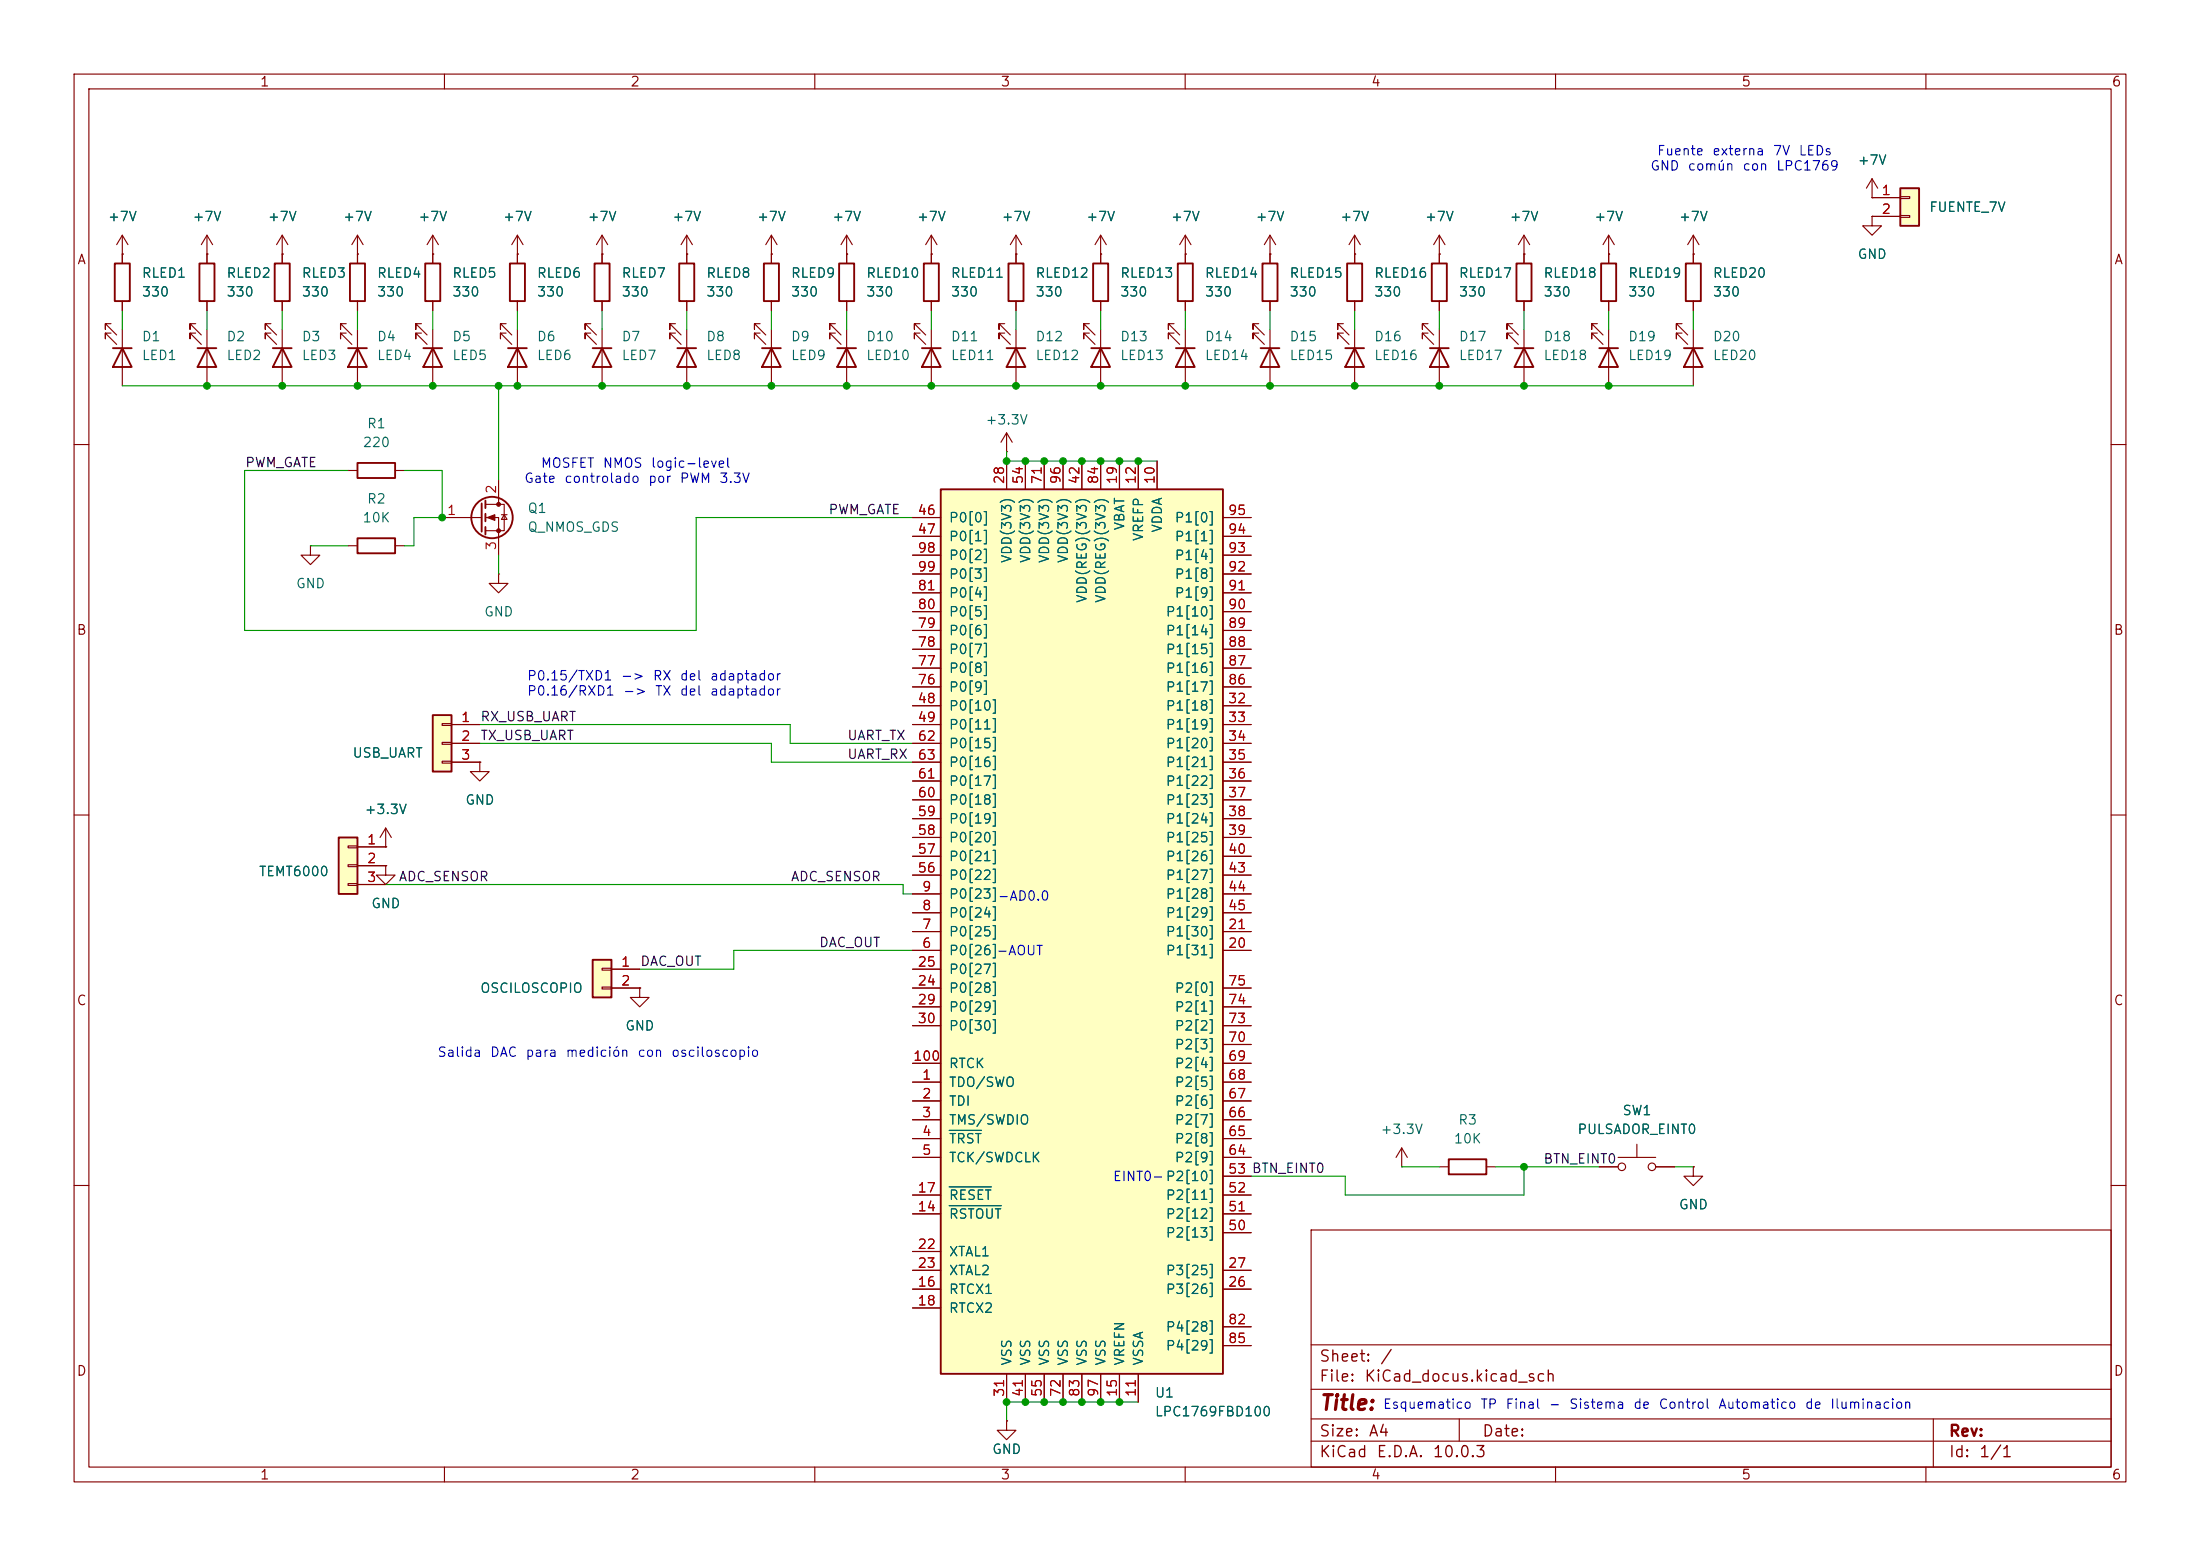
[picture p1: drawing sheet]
<svg xmlns="http://www.w3.org/2000/svg" width="297mm" height="210mm" viewBox="0 0 297 210" stroke-linecap="round" stroke-linejoin="round" font-family="sans-serif">
<g fill="none" stroke="#840000" stroke-width=".15">
<path d="M10 10h277v190h-277zM12 12h273v186h-273zM60 10v2M110 10v2M160 10v2M210 10v2M260 10v2M38.1 34.3h.1M38.1 31.8l-.8 1.2M38.1 31.8l.8 1.2M38.1 31.8v2.5M104.1 34.3v1.3"/>
<path d="M114.3 34.3h.1M114.3 31.8l-.8 1.2M114.3 31.8l.8 1.2M114.3 31.8v3.8M125.7 34.3h.1M125.7 31.8v3.8M125.7 31.8l-.7 1.2M125.7 31.8l.8 1.2M137.2 34.3h.1M137.2 31.8v3.8M137.2 31.8l-.8 1.2M137.2 31.8l.7 1.2"/>
<path d="M102.6 43.7h-.7v.8v-.8l1.5 1.5M102.6 45h-.7v.7v-.7l1.5 1.5M104.1 40.6v1.3M104.1 44.5v7.6M112.8 43.7h-.8v.8v-.8l1.5 1.5M112.8 45h-.8v.7v-.7l1.5 1.5M114.3 40.6v1.3M114.3 44.5v7.6M125.7 40.6v1.3M137.2 40.6v1.3M10 60h2M285 60h2"/>
<path d="M10 110h2M52.1 116.8v1.3h1.2l-1.2 1.3-1.3-1.3h1.3M52.1 116.8h.1M64.8 102.9v1.2h1.2l-1.2 1.3-1.3-1.3h1.3M64.8 102.9h.1M285 110h2M10 160h2M177 166h108v32h-108zM285 160h2M60 198v2M110 198v2M160 198v2"/>
<path d="M177 194.5h108M177 191.5h108M177 187.5h108M177 181.5h108M197 191.5v3M210 198v2M260 198v2M261 191.5v6.5"/>
</g>
<path d="M103.1 35.6h2.1v5h-2.1zM113.3 35.6h2v5h-2zM124.7 35.6h2v5h-2zM136.1 35.6h2.1v5h-2.1zM102.9 47h2.5M104.1 47l1.3 2.5h-2.5zM113 47h2.6M114.3 47l1.3 2.5h-2.6z" fill="none" stroke="#840000" stroke-width=".25"/>
<path d="M58.4 96.5h2.6v7.6h-2.6z" fill="#ffffc2"/>
<path d="M91.7 35.6h2v5h-2zM58.4 96.5h2.6v7.6h-2.6z" fill="none" stroke="#840000" stroke-width=".25"/>
<path d="M92.7 34.3v1.3M104.1 34.3h.1M104.1 31.8l-.7 1.2M104.1 31.8l.8 1.2M104.1 31.8v2.5M92.7 40.6v1.3M59.7 97.7h1.3v.2h-1.3zM61 97.8h3.8M59.7 100.2h1.3v.3h-1.3zM59.7 102.7h1.3v.3h-1.3zM61 100.3h3.8M61 102.9h3.8" fill="none" stroke="#840000" stroke-width=".15"/>
<path d="M45.7 113h2.6v7.7h-2.6z" fill="#ffffc2"/>
<g fill="none" stroke="#840000" stroke-width=".25">
<path d="M15.5 35.6h2v5h-2zM68.8 35.6h2.1v5h-2.1zM80.3 35.6h2v5h-2zM47 47h2.5M48.3 47l1.2 2.5h-2.5zM57.1 47h2.6M58.4 47l1.3 2.5h-2.6zM68.6 47h2.5M69.8 47l1.3 2.5h-2.5zM80 47h2.5M81.3 47l1.2 2.5h-2.5zM91.4 47h2.6"/>
<path d="M92.7 47l1.3 2.5h-2.6zM124.5 47h2.5M125.7 47l1.3 2.5h-2.5zM135.9 47h2.5M137.2 47l1.2 2.5h-2.5zM147.3 47h2.6M148.6 47l1.3 2.5h-2.6zM48.3 62.5h5v2h-5zM48.3 72.6h5v2.1h-5zM45.7 113h2.6v7.7h-2.6zM195.6 156.5h5.1v2h-5.1z"/>
</g>
<g fill="none" stroke="#840000" stroke-width=".15">
<path d="M16.5 34.3v1.3M27.9 34.3h.1M27.9 31.8l-.7 1.2M27.9 31.8l.8 1.2M27.9 31.8v2.5M69.8 34.3h.1M69.8 31.8v3.8M69.8 31.8l-.7 1.2M69.8 31.8l.8 1.2M81.3 34.3v1.3M16.5 40.6v1.3M46.7 43.7h-.7v.8v-.8l1.5 1.5"/>
<path d="M46.7 45h-.7v.7v-.7l1.5 1.5M48.3 44.5v7.6M56.9 43.7h-.8v.8v-.8l1.6 1.5M56.9 45h-.8v.7v-.7l1.6 1.5M58.4 44.5v7.6M68.3 43.7h-.7v.8v-.8l1.5 1.5M68.3 45h-.7v.7v-.7l1.5 1.5M69.8 40.6v1.3M69.8 44.5v7.6M79.8 43.7h-.8v.8v-.8l1.5 1.5M79.8 45h-.8v.7v-.7l1.5 1.5M81.3 40.6v1.3"/>
<path d="M81.3 44.5v7.6M91.2 43.7h-.8v.8v-.8l1.5 1.5M91.2 45h-.8v.7v-.7l1.5 1.5M92.7 44.5v7.6M124.2 43.7h-.8v.8v-.8l1.6 1.5M124.2 45h-.8v.7v-.7l1.6 1.5M125.7 44.5v7.6M135.6 43.7h-.7v.8v-.8l1.5 1.5M135.6 45h-.7v.7v-.7l1.5 1.5M135.9 58.4l-.8 1.3M135.9 58.4l.8 1.3M135.9 58.4v2.6"/>
<path d="M137.2 44.5v7.6M147.1 43.7h-.8v.8v-.8l1.5 1.5M147.1 45h-.8v.7v-.7l1.5 1.5M148.6 44.5v7.6M47 63.5h1.3M47 73.7h1.3M53.3 63.5h1.3M53.3 73.7h1.3M135.9 61h.1M47 114.2h1.3v.2h-1.3zM47 116.7h1.3v.3h-1.3zM47 119.3h1.3v.2h-1.3z"/>
<path d="M48.3 114.3h3.8M48.3 116.8h3.8M48.3 119.4h3.8M52.1 114.3h.1M52.1 111.8l-.8 1.2M52.1 111.8l.7 1.2M52.1 111.8v2.5M194.3 157.5h1.3M200.7 157.5h1.2M215.9 157.5h2.5M218.4 156.2h5.1M221 154.4v1.8"/>
<path d="M223.5 157.5h2.6"/>
<circle cx="218.9" cy="157.5" r=".51"/>
<circle cx="223" cy="157.5" r=".51"/>
</g>
<path d="M80 129.5h2.5v5.1h-2.5z" fill="#ffffc2"/>
<g fill="none" stroke="#840000" stroke-width=".25">
<path d="M147.6 35.6h2v5h-2zM159 35.6h2v5h-2zM15.2 47h2.6M16.5 47l1.3 2.5h-2.6zM158.7 47h2.6M160 47l1.3 2.5h-2.6zM65 67.9v3.9M65.5 67.6v1M65.5 69.3v1.1M65.5 71.1v1M80 129.5h2.5v5.1h-2.5z"/>
<circle cx="66.4" cy="69.8" r="2.79"/>
</g>
<g fill="none" stroke="#840000" stroke-width=".15">
<path d="M16.5 34.3h.1M16.5 31.8v2.5M16.5 31.8l-.8 1.2M16.5 31.8l.8 1.2M81.3 34.3h.1M81.3 31.8l-.8 1.2M81.3 31.8l.7 1.2M81.3 31.8v2.5M92.7 34.3h.1M92.7 31.8l-.8 1.2M92.7 31.8l.8 1.2M92.7 31.8v2.5"/>
<path d="M148.6 34.3h.1M148.6 31.8l-.8 1.2M148.6 31.8l.8 1.2M148.6 31.8v3.8M160 34.3h.1M160 31.8v3.8M160 31.8l-.7 1.2M160 31.8l.8 1.2M182.9 34.3h.1M182.9 31.8l-.8 1.2M182.9 31.8l.7 1.2M182.9 31.8v2.5"/>
<path d="M15 43.7h-.8v.8v-.8l1.5 1.5M15 45h-.8v.7v-.7l1.5 1.5M16.5 44.5v7.6M148.6 40.6v1.3M158.5 43.7h-.8v.8v-.8l1.6 1.5M158.5 45h-.8v.7v-.7l1.6 1.5M160 40.6v1.3M160 44.5v7.6M41.9 73.7v1.2h1.3l-1.3 1.3-1.3-1.3h1.3M41.9 73.7h.1M59.7 69.9h5.3M65.5 68.1h2.6v3.5h-2.6"/>
<path d="M65.5 69.9h1.8v5M67.3 77.5v1.2h1.3l-1.3 1.3-1.3-1.3h1.3M67.3 77.5h.1M67.3 64.8v3.3M67.7 69.5h.8M68.1 69.5l.4 .6h-.8zM81.3 130.7h1.2v.2h-1.2zM81.3 133.2h1.2v.3h-1.2zM82.5 130.8h3.9M82.5 133.4h3.9M86.4 133.4v1.2h1.2l-1.2 1.3-1.3-1.3h1.3M86.4 133.4h.1"/>
<path d="M189.2 157.5h.1M189.2 154.9l-.7 1.3M189.2 154.9l.8 1.3M189.2 154.9v2.6M228.6 157.5v1.3h1.3l-1.3 1.2-1.3-1.2h1.3M228.6 157.5h.1"/>
</g>
<g fill="#840000" stroke="#840000" stroke-width=".15">
<path d="M65.8 69.9l1-.4v.7z"/>
<circle cx="67.3" cy="68.1" r=".25"/>
<circle cx="67.3" cy="71.6" r=".25"/>
</g>
<path d="M127 66h38.1v119.4h-38.1z" fill="#ffffc2"/>
<g fill="none" stroke="#840000" stroke-width=".25">
<path d="M170.4 35.6h2.1v5h-2.1zM181.9 35.6h2v5h-2zM193.3 35.6h2v5h-2zM204.7 35.6h2.1v5h-2.1zM216.2 35.6h2v5h-2zM227.6 35.6h2v5h-2zM170.2 47h2.5M171.4 47l1.3 2.5h-2.5zM181.6 47h2.5M182.9 47l1.2 2.5h-2.5zM193 47h2.6M194.3 47l1.3 2.5h-2.6z"/>
<path d="M204.5 47h2.5M205.7 47l1.3 2.5h-2.5zM215.9 47h2.5M217.2 47l1.2 2.5h-2.5zM227.3 47h2.6M228.6 47l1.3 2.5h-2.6zM127 66h38.1v119.4h-38.1z"/>
</g>
<g fill="none" stroke="#840000" stroke-width=".15">
<path d="M171.4 34.3h.1M171.4 31.8v3.8M171.4 31.8l-.7 1.2M171.4 31.8l.8 1.2M182.9 34.3v1.3M194.3 34.3h.1M194.3 31.8v3.8M194.3 31.8l-.8 1.2M194.3 31.8l.8 1.2M205.7 34.3h.1M205.7 31.8v3.8M205.7 31.8l-.7 1.2"/>
<path d="M205.7 31.8l.8 1.2M217.2 34.3h.1M217.2 31.8l-.8 1.2M217.2 31.8l.7 1.2M217.2 31.8v3.8M228.6 34.3h.1M228.6 31.8v3.8M228.6 31.8l-.8 1.2M228.6 31.8l.8 1.2M252.7 29.2v1.3h1.3l-1.3 1.3-1.2-1.3h1.2M252.7 29.2h.1M252.7 26.7h.1"/>
<path d="M252.7 24.1l-.7 1.3M252.7 24.1l.8 1.3M252.7 24.1v2.6M169.9 43.7h-.7v.8v-.8l1.5 1.5M169.9 45h-.7v.7v-.7l1.5 1.5M171.4 40.6v1.3M171.4 44.5v7.6M181.4 43.7h-.8v.8v-.8l1.5 1.5M181.4 45h-.8v.7v-.7l1.5 1.5M182.9 40.6v1.3M182.9 44.5v7.6M192.8 43.7h-.8v.8v-.8l1.5 1.5"/>
<path d="M192.8 45h-.8v.7v-.7l1.5 1.5M194.3 40.6v1.3M194.3 44.5v7.6M204.2 43.7h-.7v.8v-.8l1.5 1.5M204.2 45h-.7v.7v-.7l1.5 1.5M205.7 40.6v1.3M205.7 44.5v7.6M215.6 43.7h-.7v.8v-.8l1.5 1.5M215.6 45h-.7v.7v-.7l1.5 1.5M217.2 40.6v1.3M217.2 44.5v7.6M227.1 43.7h-.8v.8v-.8l1.5 1.5"/>
<path d="M227.1 45h-.8v.7v-.7l1.5 1.5M228.6 40.6v1.3M228.6 44.5v7.6M123.2 69.9h3.8M123.2 72.4h3.8M123.2 77.5h3.8M123.2 74.9h3.8M135.9 62.2v3.8M138.4 62.2v3.8M141 62.2v3.8M143.5 62.2v3.8M146 62.2v3.8"/>
<path d="M148.6 62.2v3.8M151.1 62.2v3.8M153.7 62.2v3.8M156.2 62.2v3.8M165.1 69.9h3.8M165.1 72.4h3.8M165.1 77.5h3.8M165.1 74.9h3.8M123.2 95.3h3.8M123.2 97.8h3.8M123.2 92.7h3.8M123.2 90.2h3.8"/>
<path d="M123.2 87.6h3.8M123.2 85.1h3.8M123.2 82.6h3.8M123.2 80h3.8M165.1 95.3h3.8M165.1 97.8h3.8M165.1 92.7h3.8M165.1 90.2h3.8M165.1 87.6h3.8M165.1 85.1h3.8M165.1 82.6h3.8M165.1 80h3.8"/>
<path d="M123.2 100.3h3.8M123.2 102.9h3.8M123.2 105.4h3.8M123.2 108h3.8M123.2 110.5h3.8M123.2 113h3.8M123.2 115.6h3.8M123.2 118.1h3.8M165.1 100.3h3.8M165.1 102.9h3.8M165.1 105.4h3.8M165.1 108h3.8"/>
<path d="M165.1 110.5h3.8M165.1 113h3.8M165.1 115.6h3.8M165.1 118.1h3.8M123.2 128.3h3.8M123.2 125.7h3.8M123.2 123.2h3.8M123.2 120.7h3.8M123.2 133.4h3.8M123.2 130.8h3.8M123.2 135.9h3.8M123.2 138.4h3.8"/>
<path d="M165.1 128.3h3.8M165.1 125.7h3.8M165.1 123.2h3.8M165.1 120.7h3.8M165.1 133.4h3.8M165.1 135.9h3.8M165.1 138.4h3.8M123.2 146.1h3.8M123.2 148.6h3.8M123.2 151.1h3.8M123.2 153.7h3.8M123.2 156.2h3.8"/>
<path d="M123.2 143.5h3.8M165.1 146.1h3.8M165.1 148.6h3.8M165.1 151.1h3.8M165.1 153.7h3.8M165.1 156.2h3.8M165.1 158.8h3.8M165.1 143.5h3.8M165.1 141h3.8M123.2 163.8h3.8M123.2 174h3.8M123.2 161.3h3.8"/>
<path d="M123.2 176.5h3.8M123.2 168.9h3.8M123.2 171.5h3.8M165.1 163.8h3.8M165.1 174h3.8M165.1 161.3h3.8M165.1 171.5h3.8M165.1 166.4h3.8M165.1 179.1h3.8M135.9 191.8v1.2h1.3l-1.3 1.3-1.3-1.3h1.3M135.9 191.8h.1M135.9 185.4v3.8"/>
<path d="M138.4 185.4v3.8M141 185.4v3.8M143.5 185.4v3.8M146 185.4v3.8M148.6 185.4v3.8M151.1 185.4v3.8M153.7 185.4v3.8M165.1 181.6h3.8"/>
</g>
<path d="M128.1 152.6h4.4M128.1 162.7h7.1M128.1 160.2h5.7" fill="none" stroke="#006464" stroke-width=".15"/>
<path d="M256.5 25.4h2.6v5.1h-2.6z" fill="#ffffc2"/>
<path d="M26.9 35.6h2.1v5h-2.1zM37.1 35.6h2v5h-2zM47.2 35.6h2.1v5h-2.1zM57.4 35.6h2v5h-2zM256.5 25.4h2.6v5.1h-2.6zM26.7 47h2.5M27.9 47l1.3 2.5h-2.5zM36.8 47h2.6M38.1 47l1.3 2.5h-2.6z" fill="none" stroke="#840000" stroke-width=".25"/>
<g fill="none" stroke="#840000" stroke-width=".15">
<path d="M16.5 34.3h.1M16.5 34.3v1.3M27.9 34.3h.1M27.9 34.3v1.3M38.1 34.3h.1M38.1 34.3v1.3M48.3 34.3h.1M48.3 31.8v3.8M48.3 31.8l-.8 1.2M48.3 31.8l.7 1.2M58.4 34.3h.1M58.4 31.8v3.8"/>
<path d="M58.4 31.8l-.7 1.2M58.4 31.8l.8 1.2M69.8 34.3h.1M69.8 34.3v1.3M81.3 34.3h.1M81.3 34.3v1.3M92.7 34.3h.1M92.7 34.3v1.3M104.1 34.3h.1M104.1 34.3v1.3M114.3 34.3h.1M114.3 34.3v1.3"/>
<path d="M125.7 34.3h.1M125.7 34.3v1.3M137.2 34.3h.1M137.2 34.3v1.3M148.6 34.3h.1M148.6 34.3v1.3M160 34.3h.1M160 34.3v1.3M171.4 34.3h.1M171.4 34.3v1.3M182.9 34.3h.1M182.9 34.3v1.3"/>
<path d="M194.3 34.3h.1M194.3 34.3v1.3M205.7 34.3h.1M205.7 34.3v1.3M217.2 34.3h.1M217.2 34.3v1.3M228.6 34.3h.1M228.6 34.3v1.3M252.7 29.2h.1M252.7 26.7h.1M252.7 26.7h3.8M252.7 29.2h3.8"/>
<path d="M256.5 26.5h1.3v.3h-1.3zM256.5 29.1h1.3v.2h-1.3zM16.5 40.6v1.3M26.4 43.7h-.7v.8v-.8l1.5 1.5M26.4 45h-.7v.7v-.7l1.5 1.5M27.9 40.6v1.3M27.9 44.5v7.6M36.6 43.7h-.8v.8v-.8l1.5 1.5M36.6 45h-.8v.7v-.7l1.5 1.5M38.1 40.6v1.3M38.1 44.5v7.6M48.3 40.6v1.3"/>
<path d="M58.4 40.6v1.3M69.8 40.6v1.3M81.3 40.6v1.3M92.7 40.6v1.3M104.1 40.6v1.3M114.3 40.6v1.3M125.7 40.6v1.3M137.2 40.6v1.3M148.6 40.6v1.3M160 40.6v1.3M171.4 40.6v1.3M182.9 40.6v1.3"/>
<path d="M194.3 40.6v1.3M205.7 40.6v1.3M217.2 40.6v1.3M228.6 40.6v1.3M123.2 69.9h3.8M123.2 72.4h3.8M123.2 77.5h3.8M123.2 74.9h3.8M135.9 62.2v3.8M138.4 62.2v3.8M141 62.2v3.8M143.5 62.2v3.8"/>
<path d="M146 62.2v3.8M148.6 62.2v3.8M151.1 62.2v3.8M153.7 62.2v3.8M156.2 62.2v3.8M165.1 69.9h3.8M165.1 72.4h3.8M165.1 77.5h3.8M165.1 74.9h3.8M61 97.8h3.8M123.2 97.8h3.8M123.2 95.3h3.8"/>
<path d="M123.2 92.7h3.8M123.2 90.2h3.8M123.2 87.6h3.8M123.2 85.1h3.8M123.2 82.6h3.8M123.2 80h3.8M165.1 97.8h3.8M165.1 95.3h3.8M165.1 92.7h3.8M165.1 90.2h3.8M165.1 87.6h3.8M165.1 85.1h3.8"/>
<path d="M165.1 82.6h3.8M165.1 80h3.8M48.3 114.3h3.8M48.3 116.8h3.8M48.3 119.4h3.8M52.1 116.8h.1M52.1 114.3h.1M61 100.3h3.8M61 102.9h3.8M64.8 102.9h.1M123.2 100.3h3.8M123.2 102.9h3.8"/>
<path d="M123.2 105.4h3.8M123.2 108h3.8M123.2 110.5h3.8M123.2 113h3.8M123.2 115.6h3.8M123.2 118.1h3.8M165.1 100.3h3.8M165.1 102.9h3.8M165.1 105.4h3.8M165.1 108h3.8M165.1 110.5h3.8M165.1 113h3.8"/>
<path d="M165.1 115.6h3.8M165.1 118.1h3.8M82.5 130.8h3.9M82.5 133.4h3.9M86.4 133.4h.1M123.2 130.8h3.8M123.2 133.4h3.8M123.2 128.3h3.8M123.2 125.7h3.8M123.2 123.2h3.8M123.2 120.7h3.8M123.2 135.9h3.8"/>
<path d="M123.2 138.4h3.8M165.1 133.4h3.8M165.1 128.3h3.8M165.1 125.7h3.8M165.1 123.2h3.8M165.1 120.7h3.8M165.1 135.9h3.8M165.1 138.4h3.8M123.2 146.1h3.8M123.2 148.6h3.8M123.2 151.1h3.8M123.2 153.7h3.8"/>
<path d="M123.2 156.2h3.8M123.2 143.5h3.8M165.1 146.1h3.8M165.1 148.6h3.8M165.1 151.1h3.8M165.1 153.7h3.8M165.1 156.2h3.8M165.1 158.8h3.8M165.1 143.5h3.8M165.1 141h3.8M215.9 157.5h2.5M223.5 157.5h2.6"/>
<path d="M228.6 157.5h.1M123.2 163.8h3.8M123.2 174h3.8M123.2 161.3h3.8M123.2 176.5h3.8M123.2 168.9h3.8M123.2 171.5h3.8M165.1 163.8h3.8M165.1 174h3.8M165.1 161.3h3.8M165.1 171.5h3.8M165.1 166.4h3.8"/>
<path d="M165.1 179.1h3.8M135.9 191.8h.1M135.9 185.4v3.8M138.4 185.4v3.8M141 185.4v3.8M143.5 185.4v3.8M146 185.4v3.8M148.6 185.4v3.8M151.1 185.4v3.8M153.7 185.4v3.8M165.1 181.6h3.8"/>
</g>
<g fill="none" stroke="#009600" stroke-width=".15">
<path d="M16.5 52.1h212.1M16.5 41.9v2.6M27.9 41.9v2.6M38.1 41.9v2.6M48.3 41.9v2.6M58.4 41.9v2.6M67.3 52.1v12.7M69.8 41.9v2.6M81.3 41.9v2.6M92.7 41.9v2.6M104.1 41.9v2.6M114.3 41.9v2.6"/>
<path d="M125.7 41.9v2.6M137.2 41.9v2.6M148.6 41.9v2.6M160 41.9v2.6M171.4 41.9v2.6M182.9 41.9v2.6M194.3 41.9v2.6M205.7 41.9v2.6M217.2 41.9v2.6M228.6 41.9v2.6M41.9 73.7h5.1M47 63.5h-14v21.6h61v-15.2h29.2"/>
<path d="M54.6 63.5h5.1v6.4h-3.8v3.8h-1.3M67.3 74.9v2.6M135.9 61v1.2h20.3M64.8 97.8h41.9v2.5h16.5M52.1 119.4h69.8v1.3h1.3M64.8 100.3h39.3v2.6h19.1M123.2 128.3h-24.1v2.5h-12.7M189.2 157.5h5.1M201.9 157.5h14M205.7 157.5v3.8h-24.1v-2.5h-12.7M226.1 157.5h2.5M153.7 189.2h-17.8v2.6"/>
</g>
<path d="M128.1 152.6h4.4M128.1 162.7h7.1M128.1 160.2h5.7" fill="none" stroke="#006464" stroke-width=".15"/>
<g fill="#009600" stroke="#009600" stroke-width=".14">
<circle cx="92.7" cy="52.1" r=".46"/>
<circle cx="125.7" cy="52.1" r=".46"/>
<circle cx="137.2" cy="52.1" r=".46"/>
<circle cx="114.3" cy="52.1" r=".46"/>
<circle cx="104.1" cy="52.1" r=".46"/>
<circle cx="81.3" cy="52.1" r=".46"/>
<circle cx="69.8" cy="52.1" r=".46"/>
<circle cx="67.3" cy="52.1" r=".46"/>
<circle cx="59.7" cy="69.9" r=".46"/>
<circle cx="148.6" cy="52.1" r=".46"/>
<circle cx="160" cy="52.1" r=".46"/>
<circle cx="151.1" cy="62.2" r=".46"/>
<circle cx="153.7" cy="62.2" r=".46"/>
<circle cx="148.6" cy="62.2" r=".46"/>
<circle cx="141" cy="62.2" r=".46"/>
<circle cx="143.5" cy="62.2" r=".46"/>
<circle cx="146" cy="62.2" r=".46"/>
<circle cx="205.7" cy="157.5" r=".46"/>
<circle cx="138.4" cy="62.2" r=".46"/>
<circle cx="135.9" cy="62.2" r=".46"/>
<circle cx="135.9" cy="189.2" r=".46"/>
<circle cx="143.5" cy="189.2" r=".46"/>
<circle cx="146" cy="189.2" r=".46"/>
<circle cx="148.6" cy="189.2" r=".46"/>
<circle cx="151.1" cy="189.2" r=".46"/>
<circle cx="141" cy="189.2" r=".46"/>
<circle cx="138.4" cy="189.2" r=".46"/>
<circle cx="182.9" cy="52.1" r=".46"/>
<circle cx="171.4" cy="52.1" r=".46"/>
<circle cx="205.7" cy="52.1" r=".46"/>
<circle cx="194.3" cy="52.1" r=".46"/>
<circle cx="217.2" cy="52.1" r=".46"/>
<circle cx="27.9" cy="52.1" r=".46"/>
<circle cx="58.4" cy="52.1" r=".46"/>
<circle cx="48.3" cy="52.1" r=".46"/>
<circle cx="38.1" cy="52.1" r=".46"/>
</g>
<text font-size="2" fill="#840000" x="178" y="190.8">Title:</text>
<g font-size="1.5" fill="#840000">
<text x="178" y="184.2">Sheet:</text>
<text x="186.2" y="184.2">/</text>
<text x="178" y="186.9">File:</text>
<text x="184.1" y="186.9">KiCad_docus.kicad_sch</text>
<text x="178" y="197.1">KiCad</text>
<text x="178" y="194.3">Size:</text>
<text x="184.7" y="194.3">A4</text>
<text x="185.7" y="197.1">E.D.A.</text>
<text x="193.3" y="197.1">10.0.3</text>
<text x="200" y="194.3">Date:</text>
<text x="263" y="194.3">Rev:</text>
<text x="263" y="197.1">Id:</text>
<text x="267.1" y="197.1">1/1</text>
</g>
<g font-size="1.3" fill="#840000">
<text x="35" y="12">1</text>
<text x="85" y="12">2</text>
<text x="135" y="12">3</text>
<text x="185" y="12">4</text>
<text x="235" y="12">5</text>
<text x="285" y="12">6</text>
<text x="10.3" y="36">A</text>
<text x="285.3" y="36">A</text>
<text x="10.3" y="86">B</text>
<text x="285.3" y="86">B</text>
<text x="10.3" y="136">C</text>
<text x="285.3" y="136">C</text>
<text x="10.3" y="186">D</text>
<text x="285.3" y="186">D</text>
<text x="35" y="200">1</text>
<text x="85" y="200">2</text>
<text x="135" y="200">3</text>
<text x="185" y="200">4</text>
<text x="235" y="200">5</text>
<text x="285" y="200">6</text>
</g>
<g font-size="1.3" fill="#0000c2">
<text x="222.7" y="23.3">GND</text>
<text x="223.6" y="21.3">Fuente</text>
<text x="227.7" y="23.3">común</text>
<text x="231.1" y="21.3">externa</text>
<text x="235.1" y="23.3">con</text>
<text x="239.3" y="21.3">7V</text>
<text x="239.7" y="23.3">LPC1769</text>
<text x="242.7" y="21.3">LEDs</text>
<text x="70.7" y="65.5">Gate</text>
<text x="72.9" y="63.5">MOSFET</text>
<text x="76.1" y="65.5">controlado</text>
<text x="81.3" y="63.5">NMOS</text>
<text x="87.4" y="65.5">por</text>
<text x="87.8" y="63.5">logic-level</text>
<text x="91.7" y="65.5">PWM</text>
<text x="97" y="65.5">3.3V</text>
<text x="71.1" y="92.2">P0.15/TXD1</text>
<text x="71.1" y="94.2">P0.16/RXD1</text>
<text x="83.7" y="92.2">-&gt;</text>
<text x="84" y="94.2">-&gt;</text>
<text x="88" y="92.2">RX</text>
<text x="88.3" y="94.2">TX</text>
<text x="91.7" y="92.2">del</text>
<text x="91.7" y="94.2">del</text>
<text x="95.8" y="92.2">adaptador</text>
<text x="95.8" y="94.2">adaptador</text>
<text x="59" y="143">Salida</text>
<text x="66.1" y="143">DAC</text>
<text x="70.9" y="143">para</text>
<text x="76.3" y="143">medición</text>
<text x="86" y="143">con</text>
<text x="90.5" y="143">osciloscopio</text>
<text x="150.2" y="159.7">EINT0-P2[10]</text>
<text x="186.6" y="190.5">Esquematico</text>
<text x="199.8" y="190.5">TP</text>
<text x="203.2" y="190.5">Final</text>
<text x="209" y="190.5">-</text>
<text x="211.7" y="190.5">Sistema</text>
<text x="220.4" y="190.5">de</text>
<text x="223.8" y="190.5">Control</text>
<text x="231.9" y="190.5">Automatico</text>
<text x="243.6" y="190.5">de</text>
<text x="247" y="190.5">Iluminacion</text>
</g>
<g font-size="1.3" fill="#006464">
<text x="250.7" y="22.6">+7V</text>
<text x="260.4" y="28.9">FUENTE_7V</text>
<text x="14.5" y="30.2">+7V</text>
<text x="25.9" y="30.2">+7V</text>
<text x="36.1" y="30.2">+7V</text>
<text x="46.2" y="30.2">+7V</text>
<text x="56.4" y="30.2">+7V</text>
<text x="67.8" y="30.2">+7V</text>
<text x="79.2" y="30.2">+7V</text>
<text x="90.7" y="30.2">+7V</text>
<text x="102.1" y="30.2">+7V</text>
<text x="112.3" y="30.2">+7V</text>
<text x="123.7" y="30.2">+7V</text>
<text x="135.1" y="30.2">+7V</text>
<text x="146.6" y="30.2">+7V</text>
<text x="158" y="30.2">+7V</text>
<text x="169.4" y="30.2">+7V</text>
<text x="180.8" y="30.2">+7V</text>
<text x="192.3" y="30.2">+7V</text>
<text x="203.7" y="30.2">+7V</text>
<text x="215.1" y="30.2">+7V</text>
<text x="226.6" y="30.2">+7V</text>
<text x="250.7" y="35.3">GND</text>
<text x="19.1" y="40.3">330</text>
<text x="19.1" y="37.8">RLED1</text>
<text x="30.5" y="40.3">330</text>
<text x="30.5" y="37.8">RLED2</text>
<text x="40.6" y="40.3">330</text>
<text x="40.6" y="37.8">RLED3</text>
<text x="50.8" y="40.3">330</text>
<text x="50.8" y="37.8">RLED4</text>
<text x="61" y="40.3">330</text>
<text x="61" y="37.8">RLED5</text>
<text x="72.4" y="40.3">330</text>
<text x="72.4" y="37.8">RLED6</text>
<text x="83.8" y="40.3">330</text>
<text x="83.8" y="37.8">RLED7</text>
<text x="95.3" y="40.3">330</text>
<text x="95.3" y="37.8">RLED8</text>
<text x="106.7" y="40.3">330</text>
<text x="106.7" y="37.8">RLED9</text>
<text x="116.8" y="37.8">RLED10</text>
<text x="116.8" y="40.3">330</text>
<text x="128.3" y="37.8">RLED11</text>
<text x="128.3" y="40.3">330</text>
<text x="139.7" y="37.8">RLED12</text>
<text x="139.7" y="40.3">330</text>
<text x="151.1" y="37.8">RLED13</text>
<text x="151.1" y="40.3">330</text>
<text x="162.6" y="37.8">RLED14</text>
<text x="162.6" y="40.3">330</text>
<text x="174" y="37.8">RLED15</text>
<text x="174" y="40.3">330</text>
<text x="185.4" y="37.8">RLED16</text>
<text x="185.4" y="40.3">330</text>
<text x="196.9" y="37.8">RLED17</text>
<text x="196.9" y="40.3">330</text>
<text x="208.3" y="37.8">RLED18</text>
<text x="208.3" y="40.3">330</text>
<text x="219.7" y="37.8">RLED19</text>
<text x="219.7" y="40.3">330</text>
<text x="231.1" y="37.8">RLED20</text>
<text x="231.1" y="40.3">330</text>
<text x="19.1" y="46.4">D1</text>
<text x="30.5" y="46.4">D2</text>
<text x="40.6" y="46.4">D3</text>
<text x="50.8" y="46.4">D4</text>
<text x="61" y="46.4">D5</text>
<text x="72.4" y="46.4">D6</text>
<text x="83.8" y="46.4">D7</text>
<text x="95.3" y="46.4">D8</text>
<text x="106.7" y="46.4">D9</text>
<text x="116.8" y="46.4">D10</text>
<text x="128.3" y="46.4">D11</text>
<text x="139.7" y="46.4">D12</text>
<text x="151.1" y="46.4">D13</text>
<text x="162.6" y="46.4">D14</text>
<text x="174" y="46.4">D15</text>
<text x="185.4" y="46.4">D16</text>
<text x="196.9" y="46.4">D17</text>
<text x="208.3" y="46.4">D18</text>
<text x="219.7" y="46.4">D19</text>
<text x="231.1" y="46.4">D20</text>
<text x="19.1" y="48.9">LED1</text>
<text x="30.5" y="48.9">LED2</text>
<text x="40.6" y="48.9">LED3</text>
<text x="50.8" y="48.9">LED4</text>
<text x="61" y="48.9">LED5</text>
<text x="72.4" y="48.9">LED6</text>
<text x="83.8" y="48.9">LED7</text>
<text x="95.3" y="48.9">LED8</text>
<text x="106.7" y="48.9">LED9</text>
<text x="116.8" y="48.9">LED10</text>
<text x="128.3" y="48.9">LED11</text>
<text x="139.7" y="48.9">LED12</text>
<text x="151.1" y="48.9">LED13</text>
<text x="162.6" y="48.9">LED14</text>
<text x="174" y="48.9">LED15</text>
<text x="185.4" y="48.9">LED16</text>
<text x="196.9" y="48.9">LED17</text>
<text x="208.3" y="48.9">LED18</text>
<text x="219.7" y="48.9">LED19</text>
<text x="231.1" y="48.9">LED20</text>
<text x="49.5" y="58.1">R1</text>
<text x="132.9" y="57.6">+3.3V</text>
<text x="48.9" y="60.7">220</text>
<text x="48.9" y="70.8">10K</text>
<text x="49.5" y="68.3">R2</text>
<text x="71.1" y="69.6">Q1</text>
<text x="128" y="70.8">P0[0]</text>
<text x="152.1" y="71.7" transform="rotate(-90 152.1 71.7)">VBAT</text>
<text x="157.2" y="72" transform="rotate(-90 157.2 72)">VDDA</text>
<text x="158.5" y="70.8">P1[0]</text>
<text x="71.1" y="72.1">Q_NMOS_GDS</text>
<text x="128" y="73.4">P0[1]</text>
<text x="128" y="75.9">P0[2]</text>
<text x="136.9" y="76.1" transform="rotate(-90 136.9 76.1)">VDD(3V3)</text>
<text x="139.4" y="76.1" transform="rotate(-90 139.4 76.1)">VDD(3V3)</text>
<text x="141.9" y="76.1" transform="rotate(-90 141.9 76.1)">VDD(3V3)</text>
<text x="144.5" y="76.1" transform="rotate(-90 144.5 76.1)">VDD(3V3)</text>
<text x="154.6" y="73.1" transform="rotate(-90 154.6 73.1)">VREFP</text>
<text x="158.5" y="75.9">P1[4]</text>
<text x="158.5" y="73.4">P1[1]</text>
<text x="39.9" y="79.7">GND</text>
<text x="65.3" y="83.5">GND</text>
<text x="128" y="83.5">P0[5]</text>
<text x="128" y="81">P0[4]</text>
<text x="128" y="78.4">P0[3]</text>
<text x="147" y="81.5" transform="rotate(-90 147 81.5)">VDD(REG)(3V3)</text>
<text x="149.6" y="81.5" transform="rotate(-90 149.6 81.5)">VDD(REG)(3V3)</text>
<text x="157.3" y="83.5">P1[10]</text>
<text x="158.5" y="81">P1[9]</text>
<text x="158.5" y="78.4">P1[8]</text>
<text x="128" y="88.6">P0[7]</text>
<text x="128" y="86.1">P0[6]</text>
<text x="157.3" y="88.6">P1[15]</text>
<text x="157.3" y="86.1">P1[14]</text>
<text x="128" y="93.7">P0[9]</text>
<text x="128" y="91.1">P0[8]</text>
<text x="157.3" y="93.7">P1[17]</text>
<text x="157.3" y="91.1">P1[16]</text>
<text x="128" y="96.2">P0[10]</text>
<text x="128" y="98.8">P0[11]</text>
<text x="128" y="101.3">P0[15]</text>
<text x="157.3" y="96.2">P1[18]</text>
<text x="157.3" y="98.8">P1[19]</text>
<text x="157.3" y="101.3">P1[20]</text>
<text x="47.5" y="102.6">USB_UART</text>
<text x="128" y="106.4">P0[17]</text>
<text x="128" y="103.8">P0[16]</text>
<text x="157.3" y="103.8">P1[21]</text>
<text x="157.3" y="106.4">P1[22]</text>
<text x="49.1" y="110.2">+3.3V</text>
<text x="62.7" y="108.9">GND</text>
<text x="128" y="111.5">P0[19]</text>
<text x="128" y="108.9">P0[18]</text>
<text x="157.3" y="108.9">P1[23]</text>
<text x="157.3" y="111.5">P1[24]</text>
<text x="34.9" y="118.6">TEMT6000</text>
<text x="128" y="119.1">P0[22]</text>
<text x="128" y="116.5">P0[21]</text>
<text x="128" y="114">P0[20]</text>
<text x="157.3" y="114">P1[25]</text>
<text x="157.3" y="116.5">P1[26]</text>
<text x="157.3" y="119.1">P1[27]</text>
<text x="50" y="122.9">GND</text>
<text x="128" y="124.2">P0[24]</text>
<text x="128" y="121.6">P0[23]-AD0.0</text>
<text x="128" y="121.6">P0[23]</text>
<text x="157.3" y="121.6">P1[28]</text>
<text x="157.3" y="124.2">P1[29]</text>
<text x="128" y="129.2">P0[26]-AOUT</text>
<text x="128" y="126.7">P0[25]</text>
<text x="128" y="131.8">P0[27]</text>
<text x="128" y="129.2">P0[26]</text>
<text x="157.3" y="129.2">P1[31]</text>
<text x="157.3" y="126.7">P1[30]</text>
<text x="64.7" y="134.3">OSCILOSCOPIO</text>
<text x="128" y="134.3">P0[28]</text>
<text x="128" y="136.9">P0[29]</text>
<text x="158.5" y="136.9">P2[1]</text>
<text x="158.5" y="134.3">P2[0]</text>
<text x="84.3" y="139.4">GND</text>
<text x="128" y="139.4">P0[30]</text>
<text x="158.5" y="141.9">P2[3]</text>
<text x="158.5" y="139.4">P2[2]</text>
<text x="128" y="147">TDO/SWO</text>
<text x="128" y="149.6">TDI</text>
<text x="128" y="144.5">RTCK</text>
<text x="158.5" y="149.6">P2[6]</text>
<text x="158.5" y="147">P2[5]</text>
<text x="158.5" y="144.5">P2[4]</text>
<text x="128" y="152.1">TMS/SWDIO</text>
<text x="128" y="154.6">TRST</text>
<text x="158.5" y="154.6">P2[8]</text>
<text x="158.5" y="152.1">P2[7]</text>
<text x="186.3" y="153.4">+3.3V</text>
<text x="196.2" y="154.6">10K</text>
<text x="196.8" y="152.1">R3</text>
<text x="212.9" y="153.4">PULSADOR_EINT0</text>
<text x="218.9" y="150.8">SW1</text>
<text x="128" y="157.2">TCK/SWDCLK</text>
<text x="157.3" y="159.7">P2[10]</text>
<text x="158.5" y="157.2">P2[9]</text>
<text x="128" y="164.8">RSTOUT</text>
<text x="128" y="162.3">RESET</text>
<text x="157.3" y="167.3">P2[13]</text>
<text x="157.3" y="164.8">P2[12]</text>
<text x="157.3" y="162.3">P2[11]</text>
<text x="226.6" y="163.5">GND</text>
<text x="128" y="169.9">XTAL1</text>
<text x="128" y="172.4">XTAL2</text>
<text x="157.3" y="172.4">P3[25]</text>
<text x="128" y="175">RTCX1</text>
<text x="128" y="177.5">RTCX2</text>
<text x="157.3" y="175">P3[26]</text>
<text x="136.9" y="184.4" transform="rotate(-90 136.9 184.4)">VSS</text>
<text x="139.4" y="184.4" transform="rotate(-90 139.4 184.4)">VSS</text>
<text x="141.9" y="184.4" transform="rotate(-90 141.9 184.4)">VSS</text>
<text x="144.5" y="184.4" transform="rotate(-90 144.5 184.4)">VSS</text>
<text x="147" y="184.4" transform="rotate(-90 147 184.4)">VSS</text>
<text x="149.6" y="184.4" transform="rotate(-90 149.6 184.4)">VSS</text>
<text x="152.1" y="184.4" transform="rotate(-90 152.1 184.4)">VREFN</text>
<text x="154.6" y="184.4" transform="rotate(-90 154.6 184.4)">VSSA</text>
<text x="157.3" y="180">P4[28]</text>
<text x="157.3" y="182.6">P4[29]</text>
<text x="155.8" y="188.9">U1</text>
<text x="155.8" y="191.5">LPC1769FBD100</text>
<text x="133.9" y="196.6">GND</text>
</g>
<g font-size="1.3" fill="#a90000">
<text x="253.9" y="26.6">1</text>
<text x="253.9" y="29.2">2</text>
<text x="135.9" y="65.4" transform="rotate(-90 135.9 65.4)">28</text>
<text x="138.4" y="65.4" transform="rotate(-90 138.4 65.4)">54</text>
<text x="140.9" y="65.4" transform="rotate(-90 140.9 65.4)">71</text>
<text x="143.5" y="65.4" transform="rotate(-90 143.5 65.4)">96</text>
<text x="146" y="65.4" transform="rotate(-90 146 65.4)">42</text>
<text x="148.6" y="65.4" transform="rotate(-90 148.6 65.4)">84</text>
<text x="151.1" y="65.4" transform="rotate(-90 151.1 65.4)">19</text>
<text x="153.6" y="65.4" transform="rotate(-90 153.6 65.4)">12</text>
<text x="156.2" y="65.4" transform="rotate(-90 156.2 65.4)">10</text>
<text x="60.3" y="69.8">1</text>
<text x="67.3" y="66.7" transform="rotate(-90 67.3 66.7)">2</text>
<text x="123.8" y="69.8">46</text>
<text x="165.7" y="69.8">95</text>
<text x="67.3" y="74.4" transform="rotate(-90 67.3 74.4)">3</text>
<text x="123.8" y="72.4">47</text>
<text x="123.8" y="74.9">98</text>
<text x="123.8" y="77.4">99</text>
<text x="165.7" y="77.4">92</text>
<text x="165.7" y="74.9">93</text>
<text x="165.7" y="72.4">94</text>
<text x="123.8" y="82.5">80</text>
<text x="123.8" y="80">81</text>
<text x="165.7" y="82.5">90</text>
<text x="165.7" y="80">91</text>
<text x="123.8" y="87.6">78</text>
<text x="123.8" y="85.1">79</text>
<text x="165.7" y="87.6">88</text>
<text x="165.7" y="85.1">89</text>
<text x="123.8" y="95.2">48</text>
<text x="123.8" y="92.7">76</text>
<text x="123.8" y="90.1">77</text>
<text x="165.7" y="95.2">32</text>
<text x="165.7" y="92.7">86</text>
<text x="165.7" y="90.1">87</text>
<text x="62.2" y="97.8">1</text>
<text x="62.2" y="100.3">2</text>
<text x="123.8" y="97.8">49</text>
<text x="123.8" y="100.3">62</text>
<text x="165.7" y="97.8">33</text>
<text x="165.7" y="100.3">34</text>
<text x="62.2" y="102.8">3</text>
<text x="123.8" y="107.9">60</text>
<text x="123.8" y="105.4">61</text>
<text x="123.8" y="102.8">63</text>
<text x="165.7" y="102.8">35</text>
<text x="165.7" y="105.4">36</text>
<text x="165.7" y="107.9">37</text>
<text x="123.8" y="113">58</text>
<text x="123.8" y="110.5">59</text>
<text x="165.7" y="110.5">38</text>
<text x="165.7" y="113">39</text>
<text x="49.5" y="114.3">1</text>
<text x="49.5" y="116.8">2</text>
<text x="49.5" y="119.4">3</text>
<text x="123.8" y="118.1">56</text>
<text x="123.8" y="115.5">57</text>
<text x="165.7" y="115.5">40</text>
<text x="165.7" y="118.1">43</text>
<text x="124.4" y="125.7">7</text>
<text x="124.4" y="123.2">8</text>
<text x="124.4" y="120.6">9</text>
<text x="165.7" y="125.7">21</text>
<text x="165.7" y="120.6">44</text>
<text x="165.7" y="123.2">45</text>
<text x="83.7" y="130.8">1</text>
<text x="123.8" y="130.8">25</text>
<text x="124.4" y="128.2">6</text>
<text x="165.7" y="128.2">20</text>
<text x="83.7" y="133.3">2</text>
<text x="123.8" y="133.3">24</text>
<text x="123.8" y="135.9">29</text>
<text x="165.7" y="135.9">74</text>
<text x="165.7" y="133.3">75</text>
<text x="123.2" y="143.5">100</text>
<text x="123.8" y="138.4">30</text>
<text x="165.7" y="143.5">69</text>
<text x="165.7" y="140.9">70</text>
<text x="165.7" y="138.4">73</text>
<text x="124.4" y="146">1</text>
<text x="124.4" y="148.6">2</text>
<text x="165.7" y="148.6">67</text>
<text x="165.7" y="146">68</text>
<text x="124.4" y="151.1">3</text>
<text x="124.4" y="153.6">4</text>
<text x="165.7" y="153.6">65</text>
<text x="165.7" y="151.1">66</text>
<text x="123.8" y="161.3">17</text>
<text x="124.4" y="156.2">5</text>
<text x="165.7" y="161.3">52</text>
<text x="165.7" y="158.7">53 BTN_EINT0</text>
<text x="165.7" y="156.2">64</text>
<text x="165.7" y="158.7">53</text>
<text x="123.8" y="163.8">14</text>
<text x="165.7" y="166.3">50</text>
<text x="165.7" y="163.8">51</text>
<text x="123.8" y="174">16</text>
<text x="123.8" y="168.9">22</text>
<text x="123.8" y="171.4">23</text>
<text x="165.7" y="174">26</text>
<text x="165.7" y="171.4">27</text>
<text x="123.8" y="176.5">18</text>
<text x="165.7" y="179">82</text>
<text x="165.7" y="181.6">85</text>
<text x="135.9" y="188.6" transform="rotate(-90 135.9 188.6)">31</text>
<text x="138.4" y="188.6" transform="rotate(-90 138.4 188.6)">41</text>
<text x="140.9" y="188.6" transform="rotate(-90 140.9 188.6)">55</text>
<text x="143.5" y="188.6" transform="rotate(-90 143.5 188.6)">72</text>
<text x="146" y="188.6" transform="rotate(-90 146 188.6)">83</text>
<text x="148.6" y="188.6" transform="rotate(-90 148.6 188.6)">97</text>
<text x="151.1" y="188.6" transform="rotate(-90 151.1 188.6)">15</text>
<text x="153.6" y="188.6" transform="rotate(-90 153.6 188.6)">11</text>
</g>
<g font-size="1.3" fill="#0f0f0f">
<text x="33" y="63.4">PWM_GATE</text>
<text x="111.8" y="69.7">PWM_GATE</text>
<text x="64.8" y="97.7">RX_USB_UART</text>
<text x="64.8" y="100.2">TX_USB_UART</text>
<text x="114.3" y="100.2">UART_TX</text>
<text x="114.3" y="102.7">UART_RX</text>
<text x="53.7" y="119.3">ADC_SENSOR</text>
<text x="106.7" y="119.3">ADC_SENSOR</text>
<text x="86.4" y="130.7">DAC_OUT</text>
<text x="110.5" y="128.1">DAC_OUT</text>
<text x="208.3" y="157.4">BTN_EINT0</text>
</g>
</svg>
